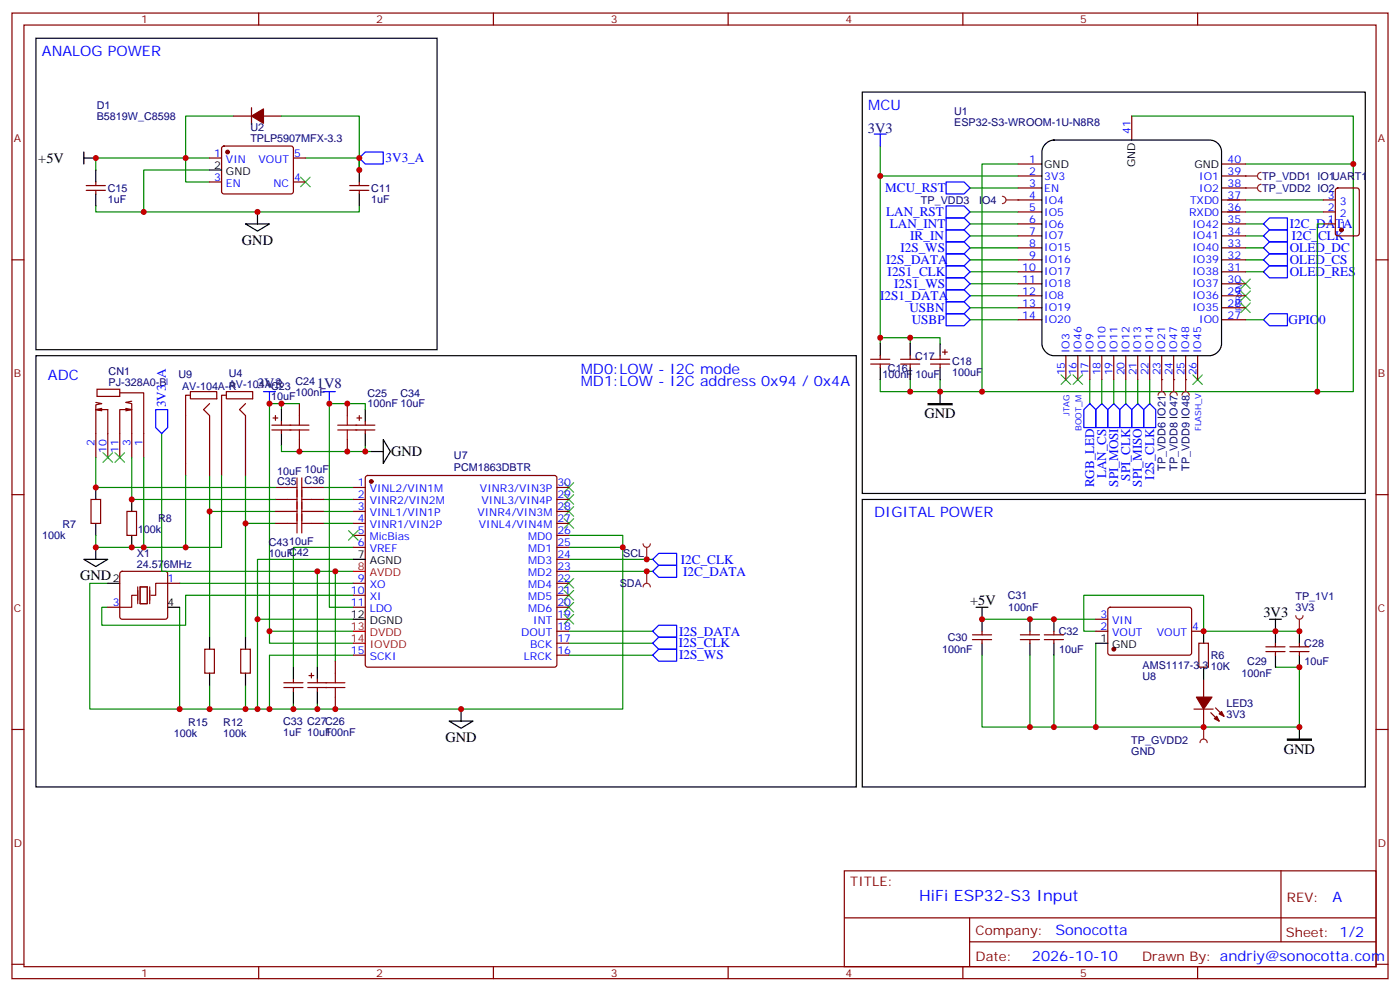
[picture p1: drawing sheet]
<svg xmlns="http://www.w3.org/2000/svg" width="412mm" height="292mm" viewBox="0 0 412 292" stroke-linecap="round" stroke-linejoin="round" font-family="sans-serif">
<g fill="none" stroke="#870000" stroke-width=".35">
<path d="M3.5 3.8h405.4v284.4h-405.4zM7.1 7.4h398.2v277.3h-398.2zM76.2 3.8v3.6M145.3 3.8v3.6M214.5 3.8v3.6M283.6 3.8v3.6M352.8 3.8v3.6M68.8 34.2h5.3M74.1 31.7v5M77.6 34.2h5.3M25.4 56.1h5.6M25.4 54.6h5.6"/>
<path d="M28.2 53.6v1M28.2 56.1v1M103 56.1h5.7M103 54.6h5.7M105.8 53.6v1M105.8 56.1v1M3.5 76.5h3.6M405.3 76.5h3.6M3.5 145.7h3.6M405.3 145.7h3.6M326.6 179l.4-.2 23.6 .1 .4 .6-.1 13-.6 .4h-23.5l-.5-.7v-12.7zM286.5 188.3h5.6"/>
<path d="M286.5 186.9h5.6M289.3 185.9v1M289.3 188.3v1.1M300.6 188.3h5.6M300.6 186.9h5.6M303.4 185.9v1M303.4 188.3v1.1M307.6 188.3h5.7M307.6 186.9h5.7M310.4 185.9v1M310.4 188.3v1.1M322.8 185.9h3.5"/>
<path d="M322.8 182.4h3.5M351 185.9h3.5M353.1 189.4h2.9v7.1h-2.9zM354.5 200v5.3M372.9 191.9h5.6M372.9 190.5h5.6M375.7 189.4v1.1M375.7 191.9v1M379.9 191.9h5.7M379.9 190.5h5.7M382.8 189.4v1.1M382.8 191.9v1"/>
<path d="M3.5 214.8h3.6M351.7 208.8h5.7M354.5 208.8v5.3M356.7 209.9l2.4 2.4M358.1 208.5l2.4 2.4M405.3 214.8h3.6M248.7 256.4h156.6v28.3h-156.6zM377.3 256.5v20.8M248.7 270.3h156.5M285.6 277.3h119.6M285.6 270.3v14.1M3.5 284h3.6"/>
<path d="M76.2 284.7v3.5M145.3 284.7v3.5M214.5 284.7v3.5M283.6 284.7v3.5M352.8 284.7v3.5M405.3 284h3.6"/>
</g>
<g fill="none" stroke="#008700" stroke-width=".35">
<path d="M68.8 34.2h-14.1v19.4h7M82.9 34.2h22.9v15.9M61.7 50.1h-19.4v12.3M61.7 46.5h-33.5v3.6M90 46.5h15.8v3.6M105.8 46.5v3.6M28.2 60.6v1.8h77.6v-1.8M289.3 192.9v21.2h93.5v-17.6h-7.1M289.3 182.4h33.5M303.4 192.9v21.2M310.4 192.9v21.2M322.8 185.9h-3.5v-10.6h35.2v10.6"/>
<path d="M322.8 189.4v24.7M375.7 185.9h7.1"/>
</g>
<g fill="none" stroke="#000" stroke-width=".35">
<path d="M10.6 11.3h118.2v91.7h-118.2zM24.7 46.5h3.5M24.7 44.8v3.5M28.2 50.1v3.5M28.2 57.1v3.5M105.8 50.1v3.5M105.8 57.1v3.5M72.3 65.9h7.1l-3.6 2.2zM75.8 62.4v3.5M254 147.1h148.2v84.6h-148.2zM287.5 178.8h3.5M289.3 178.8v7.1"/>
<path d="M289.3 189.4v3.5M303.4 182.4v3.5M303.4 189.4v3.5M310.4 182.4v3.5M310.4 189.4v3.5M322.8 189.4h3.5M354.5 185.9v3.5M354.5 196.5v3.5M373.9 182.4h3.6M375.7 182.4v7M375.7 192.9v3.6M382.8 185.9v3.5"/>
<path d="M382.8 192.9v3.6M382.8 214.1v3.5"/>
</g>
<path d="M88.5 52.2l2.9 2.8M91.4 52.2l-2.9 2.8" fill="none" stroke="#3c3" stroke-width=".35"/>
<g fill="#870000" stroke="#870000" stroke-width=".35">
<path d="M74.1 34.2l3.5-2.1v4.2z"/>
<path d="M357.7 211.6l.7-.7 .7 1.4z"/>
<path d="M359.1 210.2l.7-.7 .7 1.4z"/>
<path d="M352.4 205.3h4.6l-2.5 3.5z"/>
<circle cx="328.1" cy="191.2" r=".53"/>
</g>
<path d="M105.8 46.5l1.8-1.7h5.3v3.5h-5.3z" fill="none" stroke="#00f" stroke-width=".35"/>
<path d="M379.2 217.6h7.1v.4h-7.1z" fill="#000" stroke="#000" stroke-width=".35"/>
<path d="M381.7 181.3a1.06 1.06 0 0 0 1.1 1.1 1.06 1.06 0 0 0 1-1.1M382.8 182.4v3.5" fill="none" stroke="#8c2424" stroke-width=".35"/>
<circle cx="382.8" cy="185.9" r=".18" fill="#8c2424"/>
<path d="M354.5 185.9h21.2" fill="none" stroke="#008700" stroke-width=".35"/>
<path d="M353.5 218.7a1.06 1.06 0 0 1 1-1.1 1.06 1.06 0 0 1 1.1 1.1M354.5 214.1v3.5" fill="none" stroke="#8c2424" stroke-width=".35"/>
<circle cx="354.5" cy="214.1" r=".18" fill="#8c2424"/>
<g fill="none" stroke="#870000" stroke-width=".35">
<path d="M61.7 46.5h3.6M61.7 53.6h3.6M65.5 43.2l.5-.2 20 .1 .4 .6v13l-.7 .4-20-.1-.4-.6v-12.7zM86.4 46.5h3.6M86.4 53.6h3.6M28.2 118.5l1.8 .4-1.8 .3v15.5M28.6 114.6h6.7v2.1h-6.7zM35.3 115.7h7v19M38.8 118.1l-1.8 .4 1.8 .4v15.8M30 121l-1.8-.4h3.5v14.1M30 120.3l-1.8 .3M37 120.3l1.8 .3h-3.5v14.1"/>
<path d="M38.8 120.6l-1.8 .4"/>
</g>
<g fill="none" stroke="#3c3" stroke-width=".35">
<path d="M365.5 89.2l2.8 2.8M365.5 85.7l2.8 2.8M365.5 82.2l2.8 2.8M368.3 89.2l-2.8 2.8M368.3 85.7l-2.8 2.8M368.3 82.2l-2.8 2.8M312.6 110.4l2.8 2.8M315.4 110.4l-2.8 2.8M316.1 110.4l2.8 2.8M318.9 110.4l-2.8 2.8M351.4 110.4l2.8 2.8M354.2 110.4l-2.8 2.8"/>
<path d="M30.3 133.3l2.9 2.8M33.2 133.3l-2.9 2.8M33.9 133.3l2.8 2.8M36.7 133.3l-2.8 2.8"/>
</g>
<circle cx="67" cy="44.8" r=".53" fill="#870000" stroke="#870000" stroke-width=".35"/>
<path d="M61.7 50.1h3.6M276.9 115.3v3.6" fill="none" stroke="#000" stroke-width=".35"/>
<g fill="none" stroke="#008700" stroke-width=".35">
<path d="M333.4 34.2h65.2v81.1h-109.3M259.3 43v58.2M259.3 51.8h40.6M285.8 55.4h14.1M299.9 48.3h-10.6v67h-12.4M366.9 48.3h31.7M285.8 76.5h14.1M285.8 69.5h14.1M285.8 65.9h14.1M285.8 73h14.1M285.8 62.4h14.1M366.9 76.5h5.3"/>
<path d="M259.3 99.4h8.8v1.8M268.1 99.4h8.8v1.8M285.8 87.1h14.1M285.8 83.6h14.1M285.8 80h14.1M285.8 94.2h14.1M285.8 90.6h14.1M366.9 94.2h5.3M259.3 111.8v3.5h8.8M268.1 111.8v3.5h8.8v-3.5M321 111.8v7.1M324.6 111.8v7.1"/>
<path d="M328.1 111.8v7.1M331.6 111.8v7.1M335.1 111.8v7.1M338.7 111.8v7.1"/>
</g>
<g fill="none" stroke="#00f" stroke-width=".35">
<path d="M257.5 39.5h3.6M259.3 39.5v3.5M278.7 53.6h5.3l1.8 1.8-1.8 1.7h-5.3zM278.7 67.7h5.3l1.8 1.8-1.8 1.7h-5.3zM278.7 64.2h5.3l1.8 1.7-1.8 1.8h-5.3zM278.7 71.2h5.3l1.8 1.8-1.8 1.8h-5.3zM278.7 60.6h5.3l1.8 1.8-1.8 1.8h-5.3zM278.7 74.8h5.3l1.8 1.7-1.8 1.8h-5.3zM373.9 71.2h5.3v3.6h-5.3l-1.7-1.8zM278.7 92.4h5.3l1.8 1.8-1.8 1.7h-5.3zM278.7 88.9h5.3l1.8 1.7-1.8 1.8h-5.3zM372.2 80l1.7-1.7h5.3v3.5h-5.3z"/>
<path d="M372.2 94.2l1.7-1.8h5.3v3.5h-5.3zM324.6 118.9l1.7 1.7v5.3h-3.5v-5.3zM331.6 118.9l1.8 1.7v5.3h-3.6v-5.3zM338.7 118.9l1.7 1.7v5.3h-3.5v-5.3zM319.3 120.6l1.7-1.7 1.8 1.7v5.3h-3.5zM326.3 120.6l1.8-1.7 1.7 1.7v5.3h-3.5zM333.4 120.6l1.7-1.7 1.8 1.7v5.3h-3.5z"/>
</g>
<path d="M273.4 118.9h7.1v.3h-7.1z" fill="#000" stroke="#000" stroke-width=".35"/>
<path d="M366.9 51.8h3.5M371.5 50.8a1.06 1.06 0 0 0-1.1 1 1.06 1.06 0 0 0 1.1 1.1" fill="none" stroke="#8c2424" stroke-width=".35"/>
<circle cx="366.9" cy="51.8" r=".18" fill="#8c2424"/>
<path d="M366.9 55.4h3.5M371.5 54.3a1.06 1.06 0 0 0-1.1 1.1 1.06 1.06 0 0 0 1.1 1" fill="none" stroke="#8c2424" stroke-width=".35"/>
<circle cx="366.9" cy="55.4" r=".18" fill="#8c2424"/>
<path d="M341.1 116.4a1.06 1.06 0 0 1 1.1-1.1 1.06 1.06 0 0 1 1.1 1.1M342.2 111.8v3.5" fill="none" stroke="#8c2424" stroke-width=".35"/>
<circle cx="342.2" cy="111.8" r=".18" fill="#8c2424"/>
<path d="M344.7 116.4a1.06 1.06 0 0 1 1-1.1 1.06 1.06 0 0 1 1.1 1.1M345.7 111.8v3.5" fill="none" stroke="#8c2424" stroke-width=".35"/>
<circle cx="345.7" cy="111.8" r=".18" fill="#8c2424"/>
<path d="M348.2 116.4a1.06 1.06 0 0 1 1.1-1.1 1.06 1.06 0 0 1 1 1.1M349.2 111.8v3.5" fill="none" stroke="#8c2424" stroke-width=".35"/>
<circle cx="349.3" cy="111.8" r=".18" fill="#8c2424"/>
<g fill="none" stroke="#008700" stroke-width=".35">
<path d="M361.6 58.9h3.5M366.9 58.9h22.9M361.6 62.4h3.5M366.9 62.4h22.9M366.9 73h5.3M366.9 69.5h5.3M366.9 65.9h5.3M389.8 65.9h-1.7v49.4M366.9 80h5.3M82.9 118.9v1.7M88.2 118.9h-8.8v70.5h24.7M47.6 127.7v40.5h56.5"/>
<path d="M82.9 131.2v1.8h26.5M107.6 120.6v-1.7h-10.6v59.9h7.1M107.6 131.2v1.8M61.7 140v10.6h19.4M61.7 150.6v37M72.3 140v14.1h8.8M72.3 154.1v33.5M95.2 147.1h8.9M95.2 143.5h8.9M95.2 154.1h8.9M95.2 150.6h8.9M167.6 157.7h15.8v51.1h-107.6v-26.4h28.3"/>
<path d="M31.7 171.8h-5.2v37h35.2M52.9 178.8v30M52.9 171.8h51.2M93.5 168.2v28.3M98.8 168.2v26.5M104.1 175.3h-49.4v8.8h-24.7v-5.3h1.7M104.1 161.2h-17.7v35.3M104.1 164.7h-28.3v17.7M167.6 161.2h15.8M167.6 168.2h24.7M167.6 164.7h24.7M79.4 185.9h24.7"/>
<path d="M104.1 192.9h-24.7v15.9M167.6 185.9h24.7M167.6 192.9h24.7M167.6 189.4h24.7M61.7 201.8v7h14.1M72.3 201.8v7M86.4 207v1.8M93.5 207v1.8"/>
</g>
<g fill="none" stroke="#00f" stroke-width=".35">
<path d="M278.7 78.3h5.3l1.8 1.7-1.8 1.8h-5.3zM372.2 69.5l1.7-1.8h5.3v3.5h-5.3zM373.9 74.8h5.3v3.5h-5.3l-1.7-1.8zM373.9 64.2h5.3v3.5h-5.3l-1.7-1.8zM278.7 85.3h5.3l1.8 1.8-1.8 1.8h-5.3zM278.7 81.8h5.3l1.8 1.8-1.8 1.7h-5.3zM77.6 115.3h3.5M79.4 115.3v3.6M95.2 115.3h3.6M97 115.3v3.6M45.9 120.6h3.5v5.3l-1.8 1.8-1.7-1.8zM192.3 168.2l1.7-1.7h5.3v3.5h-5.3z"/>
<path d="M192.3 164.7l1.7-1.8h5.3v3.6h-5.3zM192.3 185.9l1.7-1.8h5.3v3.5h-5.3zM192.3 192.9l1.7-1.7h5.3v3.5h-5.3zM192.3 189.4l1.7-1.8h5.3v3.6h-5.3z"/>
</g>
<g fill="none" stroke="#000" stroke-width=".35">
<path d="M254 27.1h148.2v118.2h-148.2zM10.6 104.7h241.6v127h-241.6zM259.3 101.2v3.5M259.3 108.3v3.5M268.1 101.2v3.5M268.1 108.3v3.5M276.9 101.2v3.5M276.9 108.3v3.5M82.9 120.6v3.5M82.9 127.7v3.5M107.6 120.6v3.5M107.6 127.7v3.5"/>
<path d="M109.4 133h3.5M112.9 129.4l2.1 3.6-2.1 3.5zM31.7 171.8h3.6M49.4 178.8h3.5M104.1 164.7h3.5M61.7 187.6v3.6M61.7 198.2v3.6M72.3 187.6v3.6M72.3 198.2v3.6M86.4 196.5v3.5M93.5 196.5v3.5M104.1 182.4h3.5"/>
<path d="M86.4 203.5v3.5M93.5 203.5v3.5M132.3 212.3h7l-3.5 2.2zM135.8 208.8v3.5"/>
</g>
<g fill="none" stroke="#870000" stroke-width=".35">
<path d="M389.8 58.9h3.5M393.6 55.6l.5-.2h5.6l.6 .4 .1 13-.5 .6-5.8 .1-.7-.5-.1-12.9zM389.8 65.9h3.5M389.8 62.4h3.5M88.2 118.9v3.5M102.3 118.9v3.5M256.5 107.2h5.6M256.5 105.8h5.6M259.3 104.7v1.1M259.3 107.2v1.1M265.3 107.2h5.6M265.3 105.8h5.6"/>
<path d="M268.1 104.7v1.1M268.1 107.2v1.1M274.1 107.2h5.7M274.1 105.8h5.7M276.9 104.7v1.1M276.9 107.2v1.1M277.6 103.7h1.4M278.3 103v1.4M80.1 125.2h5.6M80.1 126.6h5.6M80.4 123.1h1.4M81.1 122.4v1.4"/>
<path d="M82.9 124.1v1.1M82.9 126.6v1.1M88.2 129.4v3.6M102.3 129.4v3.6M104.8 125.2h5.6M104.8 126.6h5.6M105.1 123.1h1.4M105.8 122.4v1.4M107.6 124.1v1.1M107.6 126.6v1.1M81.1 143.5h3.6M81.1 147.1h3.6"/>
<path d="M81.1 154.1h3.6M81.1 150.6h3.6M91.7 143.5h3.5M91.7 147.1h3.5M91.7 154.1h3.5M91.7 150.6h3.5M104.1 143.5h3.5M104.1 147.1h3.5M104.1 154.1h3.5M104.1 150.6h3.5M104.1 157.7h3.5M107.8 140.2l.5-.2h55l.5 .2 .2 .5v55.1l-.2 .5-.5 .2h-55l-.5-.3-.2-.4v-55.1z"/>
<path d="M164 143.5h3.6M164 147.1h3.6M164 154.1h3.6M164 150.6h3.6M164 157.7h3.6M31.7 178.8h3.6M35.5 168.4l.5-.2h12.7l.5 .2 .2 .5v12.7l-.2 .5-.5 .3h-12.7l-.5-.3-.2-.5v-12.7zM49.4 171.8h3.5M104.1 171.8h3.5M104.1 178.8h3.5M104.1 161.2h3.5M104.1 175.3h3.5"/>
<path d="M164 171.8h3.6M164 178.8h3.6M164 161.2h3.6M164 175.3h3.6M164 168.2h3.6M164 164.7h3.6M60.3 191.2h2.8v7h-2.8zM70.9 191.2h2.8v7h-2.8zM86.4 200v1M91 198.9h1.4M91.7 198.2v1.4M93.5 200v1"/>
<path d="M98.8 194.7v3.5M104.1 192.9h3.5M164 192.9h3.6M164 189.4h3.6M164 185.9h3.6M164 182.4h3.6M83.6 201h5.7M83.6 202.5h5.7M86.4 202.5v1M90.7 201h5.6M90.7 202.5h5.6M93.5 202.5v1"/>
<path d="M98.8 205.3v3.5"/>
</g>
<g fill="#870000" stroke="#870000" stroke-width=".35">
<circle cx="395.1" cy="67.7" r=".53"/>
<circle cx="109.4" cy="141.8" r=".53"/>
</g>
<g fill="none" stroke="#a10000" stroke-width=".35">
<path d="M85.4 125.2h5.6M85.4 126.6h5.6M88.2 122.4v2.8M88.2 126.6v2.8M99.5 125.2h5.6M99.5 126.6h5.6M102.3 122.4v2.8M102.3 126.6v2.8M84.7 143.5h2.8M84.7 147.1h2.8M84.7 154.1h2.8M84.7 150.6h2.8"/>
<path d="M87.5 140.7v16.3M88.9 143.5h2.8M88.9 140.7v16.3M88.9 147.1h2.8M88.9 154.1h2.8M88.9 150.6h2.8M98.8 198.2v2.8M96 201h5.6M96 202.5h5.6M98.8 202.5v2.8"/>
</g>
<path d="M40.2 175.3h-1.4v3.5h-3.5M40.6 172.8v5M41.3 172.8h2.1v5h-2.1zM44.1 172.8v5M49.4 171.8h-3.5v3.5h-1.5" fill="none" stroke="#870012" stroke-width=".35"/>
<g fill="none" stroke="#3c3" stroke-width=".35">
<path d="M102.7 156.2l2.8 2.9M105.5 156.2l-2.8 2.9M166.2 152.7l2.8 2.8M166.2 149.2l2.8 2.8M166.2 145.7l2.8 2.8M166.2 142.1l2.8 2.9M169 152.7l-2.8 2.8M169 149.2l-2.8 2.8M169 145.7l-2.8 2.8M169 142.1l-2.8 2.9M166.2 170.4l2.8 2.8M166.2 173.9l2.8 2.8"/>
<path d="M166.2 177.4l2.8 2.8M169 170.4l-2.8 2.8M169 173.9l-2.8 2.8M169 177.4l-2.8 2.8M166.2 180.9l2.8 2.9M169 180.9l-2.8 2.9"/>
</g>
<path d="M104.1 168.2h3.5M104.1 185.9h3.5M104.1 189.4h3.5" fill="none" stroke="#f00" stroke-width=".35"/>
<path d="M189.4 160.1a1.06 1.06 0 0 0 1.1 1.1 1.06 1.06 0 0 0 1.1-1.1M190.5 161.2v3.5" fill="none" stroke="#8c2424" stroke-width=".35"/>
<circle cx="190.5" cy="164.7" r=".18" fill="#8c2424"/>
<path d="M189.4 172.8a1.06 1.06 0 0 1 1.1-1 1.06 1.06 0 0 1 1.1 1M190.5 168.2v3.6" fill="none" stroke="#8c2424" stroke-width=".35"/>
<circle cx="190.5" cy="168.2" r=".18" fill="#8c2424"/>
<path d="M28.2 134.7v8.8h52.9M38.8 134.7v12.4h42.3M42.3 134.7v26.5h-14.1v-3.5" fill="none" stroke="#008700" stroke-width=".35"/>
<path d="M28.2 143.5v3.6M28.2 154.1v3.6M38.8 147.1v3.5M38.8 157.7v3.5M24.7 164.7h7l-3.5 2.1zM28.2 161.2v3.5" fill="none" stroke="#000" stroke-width=".35"/>
<path d="M26.8 147.1h2.8v7h-2.8zM37.4 150.6h2.8v7.1h-2.8z" fill="none" stroke="#870000" stroke-width=".35"/>
<path d="M295.3 57.8a1.06 1.06 0 0 1 1 1.1 1.06 1.06 0 0 1-1 1M296.3 58.9h3.6" fill="none" stroke="#8c2424" stroke-width=".35"/>
<circle cx="299.9" cy="58.9" r=".18" fill="#8c2424"/>
<g fill="none" stroke="#870000" stroke-width=".35">
<path d="M333.4 34.2v7M299.9 58.9h7M299.9 55.4h7M299.9 51.8h7M299.9 48.3h7M359.8 58.9h7.1M359.8 55.4h7.1M359.8 51.8h7.1M359.8 48.3h7.1M299.9 76.5h7M299.9 73h7M299.9 69.5h7"/>
<path d="M299.9 65.9h7M299.9 62.4h7M359.8 76.5h7.1M359.8 73h7.1M359.8 69.5h7.1M359.8 65.9h7.1M359.8 62.4h7.1M299.9 94.2h7M299.9 90.6h7M299.9 87.1h7M299.9 83.6h7M299.9 80h7"/>
<path d="M359.8 94.2h7.1M359.8 90.6h7.1M359.8 87.1h7.1M359.8 83.6h7.1M359.8 80h7.1M56.1 115.3h7.8v2.1h-7.8zM56.1 116.4h-1.4v23.6M61.7 118.9l-1.7 1.7 1.7 1.8v17.6M66.7 115.3h7.7v2.1h-7.7zM66.7 116.4h-1.4v23.6M72.3 118.9l-1.7 1.7 1.7 1.8v17.6M314 104.7v7.1"/>
<path d="M317.5 104.7v7.1M321 104.7v7.1M324.6 104.7v7.1M328.1 104.7v7.1M331.6 104.7v7.1M335.1 104.7v7.1M338.7 104.7v7.1M342.2 104.7v7.1M345.7 104.7v7.1M349.2 104.7v7.1M352.8 104.7v7.1"/>
</g>
<path d="M308.1 42.3a3.6 3.6 0 0 1 2.3-1.1h45.9a3.5 3.5 0 0 1 3.5 3.6v56.4a3.8 3.8 0 0 1-3.5 3.5h-45.9a3.8 3.8 0 0 1-3.5-3.5v-56.4a3.5 3.5 0 0 1 1.2-2.5z" fill="none" stroke="#000" stroke-width=".35"/>
<path d="M54.7 140v21.2M65.3 140v21.2h-23" fill="none" stroke="#008700" stroke-width=".35"/>
<g fill="#c00">
<circle cx="105.8" cy="50.1" r=".88"/>
<circle cx="42.3" cy="62.4" r=".88"/>
<circle cx="75.8" cy="62.4" r=".88"/>
<circle cx="28.2" cy="46.5" r=".88"/>
<circle cx="54.7" cy="46.5" r=".88"/>
<circle cx="105.8" cy="46.5" r=".88"/>
<circle cx="322.8" cy="214.1" r=".88"/>
<circle cx="310.4" cy="214.1" r=".88"/>
<circle cx="303.4" cy="214.1" r=".88"/>
<circle cx="354.5" cy="214.1" r=".88"/>
<circle cx="382.8" cy="214.1" r=".88"/>
<circle cx="354.5" cy="185.9" r=".88"/>
<circle cx="310.4" cy="182.4" r=".88"/>
<circle cx="382.8" cy="196.5" r=".88"/>
<circle cx="375.7" cy="185.9" r=".88"/>
<circle cx="289.3" cy="182.4" r=".88"/>
<circle cx="303.4" cy="182.4" r=".88"/>
<circle cx="382.8" cy="185.9" r=".88"/>
<circle cx="259.3" cy="99.4" r=".88"/>
<circle cx="268.1" cy="99.4" r=".88"/>
<circle cx="259.3" cy="51.8" r=".88"/>
<circle cx="276.9" cy="115.3" r=".88"/>
<circle cx="268.1" cy="115.3" r=".88"/>
<circle cx="289.3" cy="115.3" r=".88"/>
<circle cx="398.6" cy="48.3" r=".88"/>
<circle cx="388.1" cy="115.3" r=".88"/>
<circle cx="79.4" cy="208.8" r=".88"/>
<circle cx="52.9" cy="208.8" r=".88"/>
<circle cx="107.6" cy="133" r=".88"/>
<circle cx="82.9" cy="118.9" r=".88"/>
<circle cx="88.2" cy="133" r=".88"/>
<circle cx="102.3" cy="118.9" r=".88"/>
<circle cx="102.3" cy="133" r=".88"/>
<circle cx="97" cy="118.9" r=".88"/>
<circle cx="79.4" cy="118.9" r=".88"/>
<circle cx="79.4" cy="185.9" r=".88"/>
<circle cx="61.7" cy="208.8" r=".88"/>
<circle cx="98.8" cy="208.8" r=".88"/>
<circle cx="93.5" cy="208.8" r=".88"/>
<circle cx="98.8" cy="168.2" r=".88"/>
<circle cx="93.5" cy="168.2" r=".88"/>
<circle cx="86.4" cy="208.8" r=".88"/>
<circle cx="72.3" cy="208.8" r=".88"/>
<circle cx="75.8" cy="208.8" r=".88"/>
<circle cx="72.3" cy="154.1" r=".88"/>
<circle cx="61.7" cy="150.6" r=".88"/>
<circle cx="183.4" cy="161.2" r=".88"/>
<circle cx="75.8" cy="182.4" r=".88"/>
<circle cx="135.8" cy="208.8" r=".88"/>
<circle cx="190.5" cy="164.7" r=".88"/>
<circle cx="190.5" cy="168.2" r=".88"/>
<circle cx="28.2" cy="143.5" r=".88"/>
<circle cx="38.8" cy="147.1" r=".88"/>
<circle cx="28.2" cy="161.2" r=".88"/>
<circle cx="38.8" cy="161.2" r=".88"/>
<circle cx="42.3" cy="161.2" r=".88"/>
<circle cx="54.7" cy="161.2" r=".88"/>
</g>
<text font-size="4.6" fill="#00f" x="270.8" y="265.5">HiFi ESP32-S3 Input</text>
<g font-size="4.2" fill="#00f">
<text x="12.3" y="16.5">ANALOG POWER</text>
<text x="255.8" y="32.4">MCU</text>
<text x="14.1" y="111.8">ADC</text>
<text x="171.1" y="113.6">MD1:LOW - I2C address 0x94 / 0x4A</text>
<text x="171.1" y="110">MD0:LOW - I2C mode</text>
<text x="257.5" y="152.4">DIGITAL POWER</text>
<text x="392.5" y="265.7">A</text>
<text x="310.9" y="275.3">Sonocotta</text>
<text x="304" y="283.1">2026-10-10</text>
</g>
<g font-size="4.2" fill="#000080">
<text x="255.7" y="39.2">3V3</text>
<text x="75.7" y="114.3">3V3</text>
<text x="93.4" y="114.3">1V8</text>
</g>
<g font-size="4.2">
<text x="11.3" y="47.9">+5V</text>
<text x="71.3" y="72">GND</text>
<text x="272.3" y="123.2">GND</text>
<text x="115.2" y="134.4">GND</text>
<text x="23.6" y="170.8">GND</text>
<text x="285.8" y="178.1">+5V</text>
<text x="372.2" y="181.6">3V3</text>
<text x="131.2" y="218.4">GND</text>
<text x="378.2" y="221.9">GND</text>
</g>
<g font-size="3.9" fill="#00f">
<text x="113.6" y="47.8">3V3_A</text>
<text x="260.8" y="56.6">MCU_RST</text>
<text x="261" y="63.6">LAN_RST</text>
<text x="262.1" y="67.2">LAN_INT</text>
<text x="268.1" y="70.7">IR_IN</text>
<text x="379.9" y="67.2">I2C_DATA</text>
<text x="380.5" y="70.7">I2C_CLK</text>
<text x="261" y="77.8">I2S_DATA</text>
<text x="265.2" y="74.3">I2S_WS</text>
<text x="379.9" y="74.3">OLED_DC</text>
<text x="379.9" y="77.8">OLED_CS</text>
<text x="261.5" y="81.4">I2S1_CLK</text>
<text x="379.9" y="81.3">OLED_RES</text>
<text x="259.3" y="88.4">I2S1_DATA</text>
<text x="263.4" y="84.9">I2S1_WS</text>
<text x="267.9" y="92">USBN</text>
<text x="268.6" y="95.5">USBP</text>
<text x="379.6" y="95.4">GPIO0</text>
<text x="48.8" y="119.9" transform="rotate(-90 48.8 119.9)">3V3_A</text>
<text x="322.3" y="143.5" transform="rotate(-90 322.3 143.5)">RGB_LED</text>
<text x="325.8" y="140.8" transform="rotate(-90 325.8 140.8)">LAN_CS</text>
<text x="329.4" y="143.3" transform="rotate(-90 329.4 143.3)">SPI_MOSI</text>
<text x="332.9" y="141.6" transform="rotate(-90 332.9 141.6)">SPI_CLK</text>
<text x="336.3" y="143.3" transform="rotate(-90 336.3 143.3)">SPI_MISO</text>
<text x="339.9" y="141.2" transform="rotate(-90 339.9 141.2)">I2S_CLK</text>
<text x="200.6" y="166">I2C_CLK</text>
<text x="201.3" y="169.5">I2C_DATA</text>
<text x="200" y="190.6">I2S_CLK</text>
<text x="200" y="187.3">I2S_DATA</text>
<text x="200" y="194.1">I2S_WS</text>
</g>
<g font-size="3.9" fill="#800">
<text x="250.5" y="261">TITLE:</text>
<text x="379.1" y="265.7">REV:</text>
<text x="287.4" y="275.2">Company:</text>
<text x="378.7" y="275.8">Sheet: 1/2</text>
<text x="287.4" y="282.9">Date:</text>
<text x="336.4" y="283">Drawn By: andriy@sonocotta.com</text>
</g>
<g font-size="3.2" fill="#800">
<text x="41.6" y="6.8">1</text>
<text x="110.8" y="6.8">2</text>
<text x="179.9" y="6.8">3</text>
<text x="249.1" y="6.8">4</text>
<text x="318.2" y="6.8">5</text>
<text x="4.1" y="41.9">A</text>
<text x="405.9" y="41.9">A</text>
<text x="4.1" y="111.1">B</text>
<text x="405.9" y="111.1">B</text>
<text x="4.1" y="180.2">C</text>
<text x="405.9" y="180.2">C</text>
<text x="4.1" y="249.4">D</text>
<text x="405.9" y="249.4">D</text>
<text x="41.6" y="287.7">1</text>
<text x="110.8" y="287.7">2</text>
<text x="179.9" y="287.7">3</text>
<text x="249.1" y="287.7">4</text>
<text x="318.2" y="287.7">5</text>
</g>
<g font-size="3.2" fill="#000080">
<text x="28.5" y="35.3">B5819W_C8598</text>
<text x="28.5" y="32">D1</text>
<text x="281.1" y="33.8">U1</text>
<text x="73.7" y="41.8">TPLP5907MFX-3.3</text>
<text x="73.7" y="38.6">U2</text>
<text x="281.1" y="37.1">ESP32-S3-WROOM-1U-N8R8</text>
<text x="371.8" y="52.9">TP_VDD1 IO1UART1</text>
<text x="31.7" y="59.8">1uF</text>
<text x="31.7" y="56.6">C15</text>
<text x="109.4" y="59.8">1uF</text>
<text x="109.4" y="56.6">C11</text>
<text x="271.3" y="60">TP_VDD3</text>
<text x="288.4" y="60">IO4</text>
<text x="371.8" y="56.5">TP_VDD2 IO2</text>
<text x="269.5" y="105.9">C17</text>
<text x="280.5" y="107.6">C18</text>
<text x="32" y="113.6">PJ-328A0-B</text>
<text x="32" y="110.5">CN1</text>
<text x="52.6" y="111.2">U9</text>
<text x="67.4" y="111.1">U4</text>
<text x="87.1" y="113.3">C24</text>
<text x="259.9" y="111.2">100nF</text>
<text x="261.6" y="109.4">C16</text>
<text x="269.6" y="111.2">10uF</text>
<text x="280.5" y="110.8">100uF</text>
<text x="53.6" y="114.7">AV-104A-R</text>
<text x="67.4" y="114.3">AV-104A-R</text>
<text x="79.9" y="117.9">10uF</text>
<text x="79.9" y="114.7">C23</text>
<text x="87.1" y="116.5">100nF</text>
<text x="108.2" y="120">100nF 10uF</text>
<text x="108.2" y="116.8">C25</text>
<text x="118" y="116.8">C34</text>
<text x="133.7" y="135.3">U7</text>
<text x="81.6" y="139.7">10uF 10uF</text>
<text x="81.6" y="142.9">C35</text>
<text x="89.7" y="142.6">C36</text>
<text x="133.7" y="138.6">PCM1863DBTR</text>
<text x="343.3" y="138.6" transform="rotate(-90 343.3 138.6)">TP_VDD6 IO21</text>
<text x="346.9" y="138.6" transform="rotate(-90 346.9 138.6)">TP_VDD8 IO47</text>
<text x="350.4" y="138.6" transform="rotate(-90 350.4 138.6)">TP_VDD9 IO48</text>
<text x="18.4" y="155.6">R7</text>
<text x="46.6" y="153.8">R8</text>
<text x="12.4" y="158.8">100k</text>
<text x="40.6" y="157">100k</text>
<text x="79.1" y="160.9">C4310uF</text>
<text x="40.3" y="167.2">24.576MHz</text>
<text x="40.3" y="164">X1</text>
<text x="79.1" y="164.1">10uFC42</text>
<text x="183.6" y="164.1">SCL</text>
<text x="182.6" y="172.9">SDA</text>
<text x="296.8" y="176.4">C31</text>
<text x="297" y="180">100nF</text>
<text x="381.6" y="179.9">3V3</text>
<text x="381.6" y="176.7">TP_1V1</text>
<text x="279.2" y="188.8">C30</text>
<text x="311.9" y="187">C32</text>
<text x="384.2" y="190.6">C28</text>
<text x="277.6" y="192.3">100nF</text>
<text x="312" y="192.3">10uF</text>
<text x="336.6" y="197">AMS1117-3.3</text>
<text x="356.7" y="197.3">10K</text>
<text x="356.7" y="194.1">R6</text>
<text x="367.4" y="195.9">C29</text>
<text x="384.3" y="195.8">10uF</text>
<text x="336.6" y="200.3">U8</text>
<text x="365.7" y="199.4">100nF</text>
<text x="361.2" y="208.2">LED3</text>
<text x="55.4" y="213.8">R15</text>
<text x="65.8" y="213.8">R12</text>
<text x="83.4" y="213.5">C33 C27C26</text>
<text x="361.2" y="211.4">3V3</text>
<text x="51.2" y="217">100k</text>
<text x="65.8" y="217">100k</text>
<text x="83.4" y="216.7">1uF 10uF</text>
<text x="95.8" y="216.7">100nF</text>
<text x="333.2" y="219.1">TP_GVDD2</text>
<text x="333.2" y="222.3">GND</text>
</g>
<g font-size="3.2" fill="#00f">
<text x="333" y="39.5" transform="rotate(-90 333 39.5)">41</text>
<text x="63.1" y="46.2">1</text>
<text x="66.6" y="47.9">VIN</text>
<text x="76.2" y="47.9">VOUT</text>
<text x="86.6" y="46.2">5</text>
<text x="303.1" y="47.9">1</text>
<text x="361.6" y="47.9">40</text>
<text x="63.1" y="53.2">3</text>
<text x="86.6" y="53.2">4</text>
<text x="303.1" y="51.5">2</text>
<text x="307.6" y="52.9">3V3</text>
<text x="353.3" y="52.9">IO1</text>
<text x="361.6" y="51.5">39</text>
<text x="66.6" y="55">EN</text>
<text x="80.5" y="55">NC</text>
<text x="303.1" y="58.5">4</text>
<text x="303.1" y="55">3</text>
<text x="307.6" y="59.9">IO4</text>
<text x="307.6" y="56.4">EN</text>
<text x="350.5" y="59.9">TXD0</text>
<text x="353.3" y="56.4">IO2</text>
<text x="361.6" y="58.5">37</text>
<text x="361.6" y="55">38</text>
<text x="391.2" y="58.5">3</text>
<text x="303.1" y="65.6">6</text>
<text x="303.1" y="62.1">5</text>
<text x="307.6" y="63.5">IO5</text>
<text x="350.3" y="63.5">RXD0</text>
<text x="361.6" y="65.6">35</text>
<text x="361.6" y="62.1">36</text>
<text x="391.2" y="65.6">1</text>
<text x="391.2" y="62.1">2</text>
<text x="394.7" y="63.8">2</text>
<text x="394.7" y="60.3">3</text>
<text x="303.1" y="69.1">7</text>
<text x="307.6" y="70.5">IO7</text>
<text x="307.6" y="67">IO6</text>
<text x="351.3" y="70.5">IO41</text>
<text x="351.3" y="67">IO42</text>
<text x="361.6" y="69.1">34</text>
<text x="394.7" y="67.3">1</text>
<text x="303.1" y="76.2">9</text>
<text x="303.1" y="72.6">8</text>
<text x="307.6" y="77.6">IO16</text>
<text x="307.6" y="74">IO15</text>
<text x="351.3" y="77.6">IO39</text>
<text x="351.3" y="74">IO40</text>
<text x="361.6" y="76.2">32</text>
<text x="361.6" y="72.6">33</text>
<text x="301.1" y="83.2">11</text>
<text x="301.1" y="79.7">10</text>
<text x="307.6" y="81.1">IO17</text>
<text x="351.3" y="81.1">IO38</text>
<text x="361.6" y="83.2">30</text>
<text x="361.6" y="79.7">31</text>
<text x="301.1" y="86.7">12</text>
<text x="307.6" y="88.2">IO8</text>
<text x="307.6" y="84.6">IO18</text>
<text x="351.3" y="88.2">IO36</text>
<text x="351.3" y="84.6">IO37</text>
<text x="361.6" y="86.7">29</text>
<text x="301.1" y="93.8">14</text>
<text x="301.1" y="90.3">13</text>
<text x="307.6" y="95.2">IO20</text>
<text x="307.6" y="91.7">IO19</text>
<text x="351.3" y="91.7">IO35</text>
<text x="353.3" y="95.2">IO0</text>
<text x="361.6" y="93.8">27</text>
<text x="361.6" y="90.3">28</text>
<text x="315" y="104" transform="rotate(-90 315 104)">IO3</text>
<text x="318.6" y="104" transform="rotate(-90 318.6 104)">IO46</text>
<text x="322.1" y="104" transform="rotate(-90 322.1 104)">IO9</text>
<text x="325.6" y="104" transform="rotate(-90 325.6 104)">IO10</text>
<text x="329.1" y="104" transform="rotate(-90 329.1 104)">IO11</text>
<text x="332.7" y="104" transform="rotate(-90 332.7 104)">IO12</text>
<text x="336.2" y="104" transform="rotate(-90 336.2 104)">IO13</text>
<text x="339.7" y="104" transform="rotate(-90 339.7 104)">IO14</text>
<text x="343.3" y="104" transform="rotate(-90 343.3 104)">IO21</text>
<text x="346.8" y="104" transform="rotate(-90 346.8 104)">IO47</text>
<text x="350.3" y="104" transform="rotate(-90 350.3 104)">IO48</text>
<text x="353.8" y="104" transform="rotate(-90 353.8 104)">IO45</text>
<text x="313.6" y="110.5" transform="rotate(-90 313.6 110.5)">15</text>
<text x="317.1" y="110.5" transform="rotate(-90 317.1 110.5)">16</text>
<text x="320.7" y="110.5" transform="rotate(-90 320.7 110.5)">17</text>
<text x="324.2" y="110.5" transform="rotate(-90 324.2 110.5)">18</text>
<text x="327.7" y="110.5" transform="rotate(-90 327.7 110.5)">19</text>
<text x="331.3" y="110.5" transform="rotate(-90 331.3 110.5)">20</text>
<text x="334.8" y="110.5" transform="rotate(-90 334.8 110.5)">21</text>
<text x="338.3" y="110.5" transform="rotate(-90 338.3 110.5)">22</text>
<text x="341.8" y="110.5" transform="rotate(-90 341.8 110.5)">23</text>
<text x="345.4" y="110.5" transform="rotate(-90 345.4 110.5)">24</text>
<text x="348.9" y="110.5" transform="rotate(-90 348.9 110.5)">25</text>
<text x="352.4" y="110.5" transform="rotate(-90 352.4 110.5)">26</text>
<text x="27.9" y="131.4" transform="rotate(-90 27.9 131.4)">2</text>
<text x="38.5" y="131.4" transform="rotate(-90 38.5 131.4)">3</text>
<text x="42" y="131.4" transform="rotate(-90 42 131.4)">1</text>
<text x="31.4" y="133.5" transform="rotate(-90 31.4 133.5)">10</text>
<text x="34.9" y="133.5" transform="rotate(-90 34.9 133.5)">11</text>
<text x="105.4" y="143.2">1</text>
<text x="164.2" y="143.2">30</text>
<text x="105.4" y="146.7">2</text>
<text x="108.9" y="145">VINL2/VIN1M</text>
<text x="108.9" y="148.5">VINR2/VIN2M</text>
<text x="141.4" y="145">VINR3/VIN3P</text>
<text x="141.8" y="148.5">VINL3/VIN4P</text>
<text x="164.2" y="146.7">29</text>
<text x="105.4" y="150.2">3</text>
<text x="105.4" y="153.8">4</text>
<text x="108.9" y="152">VINL1/VIN1P</text>
<text x="108.9" y="155.5">VINR1/VIN2P</text>
<text x="140.6" y="152">VINR4/VIN3M</text>
<text x="141.1" y="155.5">VINL4/VIN4M</text>
<text x="164.2" y="153.8">27</text>
<text x="164.2" y="150.2">28</text>
<text x="105.4" y="157.3">5</text>
<text x="105.4" y="160.8">6</text>
<text x="108.9" y="159.1">MicBias</text>
<text x="155.6" y="159.1">MD0</text>
<text x="164.2" y="160.8">25</text>
<text x="164.2" y="157.3">26</text>
<text x="108.9" y="162.6">VREF</text>
<text x="155.6" y="166.1">MD3</text>
<text x="155.6" y="162.6">MD1</text>
<text x="164.2" y="167.9">23</text>
<text x="164.2" y="164.4">24</text>
<text x="49.4" y="171.4">1</text>
<text x="105.4" y="171.4">9</text>
<text x="108.9" y="173.2">XO</text>
<text x="155.6" y="173.2">MD4</text>
<text x="155.6" y="169.7">MD2</text>
<text x="164.2" y="171.4">22</text>
<text x="33.3" y="178.5">3</text>
<text x="103.4" y="174.9">10</text>
<text x="103.4" y="178.5">11</text>
<text x="108.9" y="176.7">XI</text>
<text x="155.6" y="176.7">MD5</text>
<text x="164.2" y="178.5">20</text>
<text x="164.2" y="174.9">21</text>
<text x="108.9" y="180.2">LDO</text>
<text x="155.6" y="180.2">MD6</text>
<text x="157.1" y="183.8">INT</text>
<text x="164.2" y="185.5">18</text>
<text x="164.2" y="182">19</text>
<text x="324.1" y="185.5">2</text>
<text x="324.1" y="182">3</text>
<text x="327.6" y="183.8">VIN</text>
<text x="351.2" y="185.5">4</text>
<text x="153.5" y="187.3">DOUT</text>
<text x="156.2" y="190.8">BCK</text>
<text x="164.2" y="189.1">17</text>
<text x="327.6" y="187.3">VOUT</text>
<text x="340.8" y="187.3">VOUT</text>
<text x="103.4" y="192.6">15</text>
<text x="108.9" y="194.3">SCKI</text>
<text x="154.4" y="194.3">LRCK</text>
<text x="164.2" y="192.6">16</text>
</g>
<g font-size="3.2">
<text x="63.1" y="49.7">2</text>
<text x="66.6" y="51.5">GND</text>
<text x="307.6" y="49.4">GND</text>
<text x="334.4" y="49.2" transform="rotate(-90 334.4 49.2)">GND</text>
<text x="351.8" y="49.4">GND</text>
<text x="105.4" y="164.4">7</text>
<text x="108.9" y="166.1">AGND</text>
<text x="33.3" y="171.4">2</text>
<text x="49.4" y="178.5">4</text>
<text x="103.4" y="182">12</text>
<text x="108.9" y="183.8">DGND</text>
<text x="324.1" y="189.1">1</text>
<text x="327.6" y="190.8">GND</text>
</g>
<g font-size="3.2" fill="#f00">
<text x="105.4" y="167.9">8</text>
<text x="108.9" y="169.7">AVDD</text>
<text x="103.4" y="185.5">13</text>
<text x="103.4" y="189.1">14</text>
<text x="108.9" y="187.3">DVDD</text>
<text x="108.9" y="190.8">IOVDD</text>
</g>
<g font-size="2.5" fill="#00f">
<text x="365.8" y="91.7" transform="rotate(-90 365.8 91.7)">PSRAM</text>
<text x="315" y="122.4" transform="rotate(-90 315 122.4)">JTAG</text>
<text x="318.6" y="127" transform="rotate(-90 318.6 127)">BOOT_M</text>
<text x="353.8" y="127" transform="rotate(-90 353.8 127)">FLASH_V</text>
</g>
</svg>
